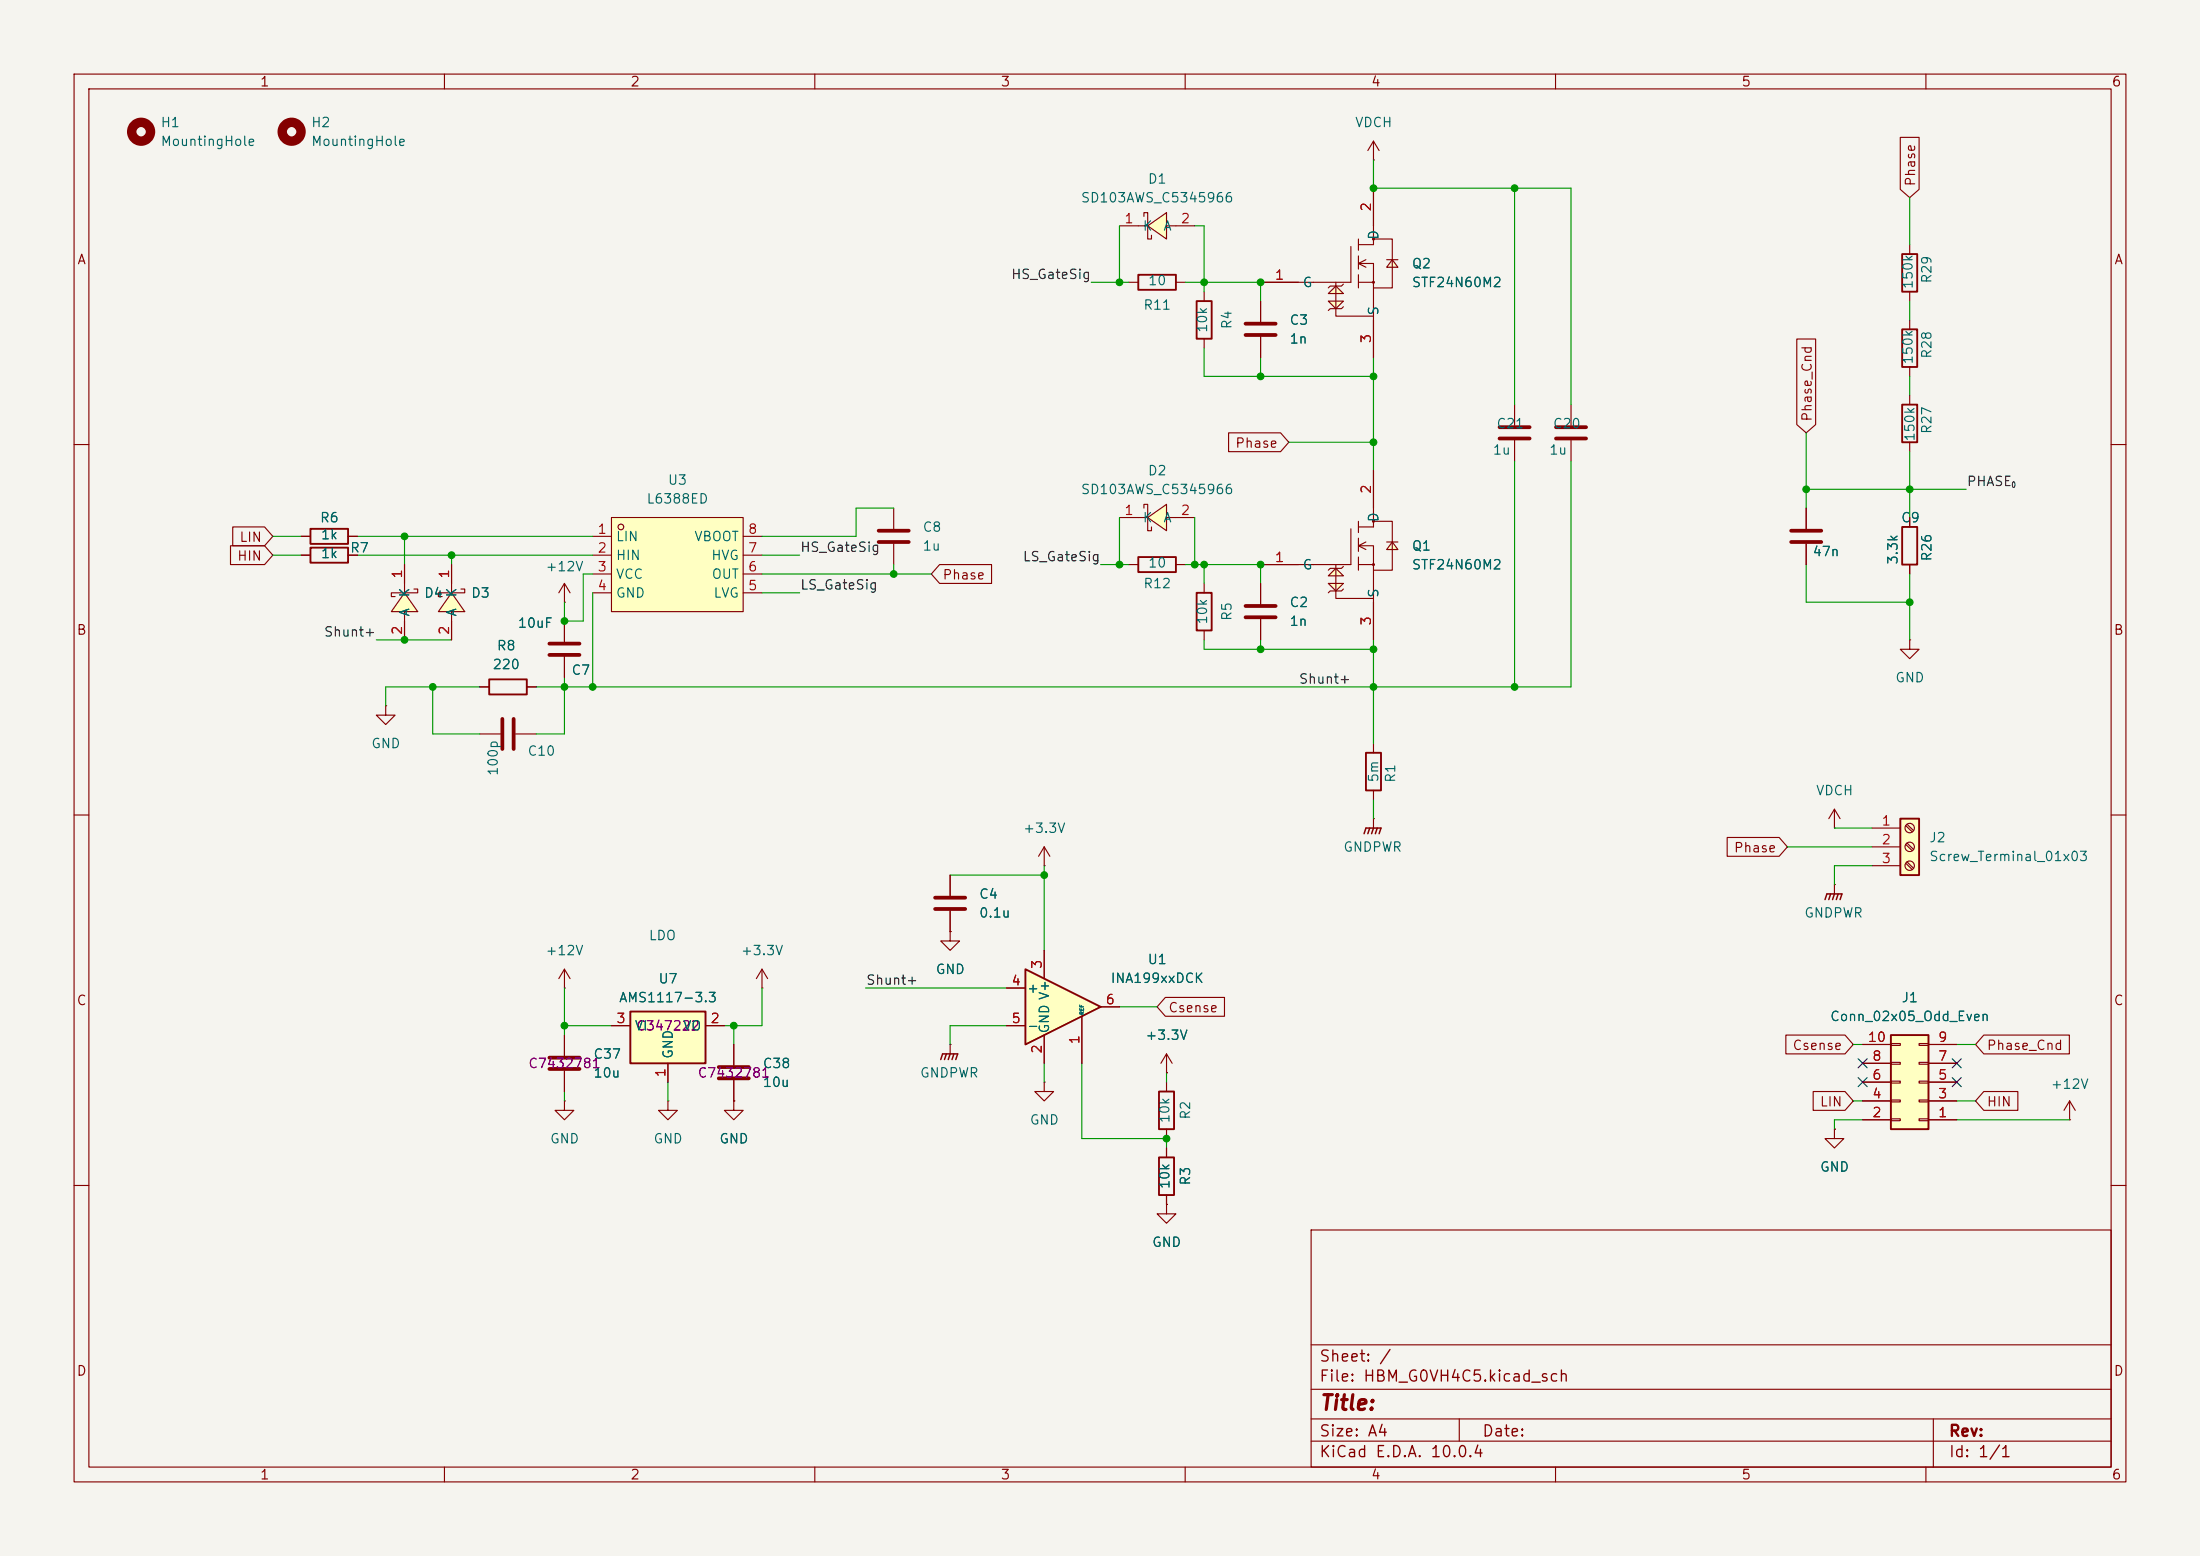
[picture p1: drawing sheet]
<svg xmlns="http://www.w3.org/2000/svg" width="297mm" height="210mm" viewBox="0 0 297 210" stroke-linecap="round" stroke-linejoin="round" font-family="sans-serif">
<path d="M0 0h297v210h-297z" fill="#f5f4ef" stroke="#f5f4ef" stroke-width=".14"/>
<g fill="none" stroke="#840000" stroke-width=".15">
<path d="M10 10h277v190h-277zM12 12h273v186h-273zM60 10v2M110 10v2M160 10v2M210 10v2M260 10v2M10 60h2M120.6 68.6v2.8M120.6 73.4v2.8M152.4 76.2h1.3M158.7 76.2h1.3"/>
<path d="M285 60h2M64.8 99.1h2.8M64.8 92.7h1.2M69.6 99.1h2.8M71.1 92.7h1.3M10 110h2M247.6 119.4h.1M247.6 119.4v1.3M285 110h2M128.3 125.7v1.3h1.2l-1.2 1.3-1.3-1.3h1.3M128.3 125.7h.1M99.1 141v2.8"/>
<path d="M99.1 145.8v2.8M141 146.1v1.2h1.2l-1.2 1.3-1.3-1.3h1.3M141 146.1h.1M10 160h2M177 166h108v32h-108zM285 160h2M60 198v2M110 198v2M160 198v2M177 194.5h108M177 191.5h108M177 187.5h108"/>
<path d="M177 181.5h108M197 191.5v3M210 198v2M260 198v2M261 191.5v6.5"/>
</g>
<path d="M118.6 71.6h4.1M118.6 73.2h4.1M67.8 97v4.1M69.3 97v4.1M97 144h4.1M97 145.5h4.1" fill="none" stroke="#840000" stroke-width=".51"/>
<path d="M153.7 75.2h5v2h-5zM66 91.7h5.1v2h-5.1z" fill="none" stroke="#840000" stroke-width=".25"/>
<path d="M246.4 121.4l.2-.7h2.1l-.3 .7M247.1 120.7l-.2 .7M247.6 120.7l-.2 .7M248.2 120.7l-.3 .7" fill="none" stroke="#840000" stroke-width=".2"/>
<path d="M85.1 136.5h10.1v7h-10.1z" fill="#ffffc2"/>
<path d="M256.8 54.6h2v5.1h-2zM161.5 80h2.1v5.1h-2.1zM184.4 101.6h2v5.1h-2zM85.1 136.5h10.1v7h-10.1zM156.5 147.3h2v5.1h-2z" fill="none" stroke="#840000" stroke-width=".25"/>
<g fill="none" stroke="#840000" stroke-width=".15">
<path d="M204.5 54.6v2.8M204.5 59.4v2.8M257.8 53.3v1.3M257.8 59.7v1.3M162.6 78.7v1.3M162.6 85.1v1.3M128.3 118.1v2.8M141 116.8h.1M141 114.3l-.8 1.3M141 114.3l.7 1.3M141 114.3v2.5M185.4 110.5h.1"/>
<path d="M185.4 100.3v1.3M185.4 106.7v1.3M185.4 110.5v1.3M82.5 138.4h2.6M95.2 138.4h2.6M128.3 122.9v2.8M90.2 148.6v1.3h1.2l-1.2 1.2-1.3-1.2h1.3M90.2 148.6h.1M90.2 143.5v2.6M157.5 144.8h.1M157.5 142.2v2.6M157.5 146.1v1.2"/>
<path d="M157.5 152.4v1.3M157.5 142.2l-.8 1.3M157.5 142.2l.7 1.3"/>
</g>
<path d="M202.4 57.7h4.1M202.4 59.2h4.1M126.2 121.2h4.1M126.2 122.7h4.1" fill="none" stroke="#840000" stroke-width=".51"/>
<path d="M184.1 112.5l.3-.7h2l-.2 .7M184.9 111.8l-.2 .7M185.4 111.8l-.2 .7M185.9 111.8l-.2 .7" fill="none" stroke="#840000" stroke-width=".2"/>
<path d="M138.4 130.8l10.2 5.1-10.2 5.1z" fill="#ffffc2"/>
<path d="M256.8 71.1h2v5.1h-2zM138.4 130.8l10.2 5.1-10.2 5.1z" fill="none" stroke="#840000" stroke-width=".25"/>
<g fill="none" stroke="#840000" stroke-width=".15">
<path d="M170.2 78.7v2.8M243.8 68.6v2.8M243.8 73.4v2.8M257.8 69.9v1.2M257.8 76.2v1.3M76.2 83.8v2.8M76.2 88.6v2.8M170.2 83.6v2.8M257.8 86.4v1.2h1.3l-1.3 1.3-1.3-1.3h1.3M257.8 86.4h.1M247.6 111.8h.1M247.6 109.2l-.7 1.3"/>
<path d="M247.6 109.2l.8 1.3M247.6 109.2v2.6M76.2 133.4h.1M76.2 130.8v2.6M76.2 139.7v2.8M76.2 130.8l-.8 1.3M76.2 130.8l.8 1.3M135.9 133.4h2.5M135.9 138.4h2.5M141 128.3v3.8M141 139.7v3.8M146 137.2v6.3"/>
<path d="M148.6 135.9h2.5M76.2 148.6v1.3h1.3l-1.3 1.2-1.3-1.2h1.3M76.2 148.6h.1M76.2 144.5v2.8M247.6 152.4v1.3h-1.2l1.2 1.2 1.3-1.2h-1.3M247.6 152.4h.1M157.5 162.6v1.2h1.2l-1.2 1.3-1.3-1.3h1.3M157.5 162.6h.1"/>
</g>
<path d="M241.8 71.6h4.1M241.8 73.2h4.1M74.2 86.9h4M74.2 88.4h4M168.1 81.8h4.1M168.1 83.3h4.1M74.2 142.7h4M74.2 144.3h4" fill="none" stroke="#840000" stroke-width=".51"/>
<g fill="#ffffc2">
<path d="M179.3 77.7l1-1 1.1 1z"/>
<path d="M179.3 78.7h2.1l-1.1 1.1z"/>
<path d="M188 73.2l.7 1h-1.5z"/>
</g>
<g fill="none" stroke="#840000" stroke-width=".15">
<path d="M76.2 78.7l.8 1.3M76.2 78.7l-.8 1.3M76.2 78.7v2.6M179.3 77.7l1-1 1.1 1zM179.3 78.7h2.1l-1.1 1.1zM180.3 76.2v4.6h5.1M181.4 76.5l-.3 .2h-1.5l-.3 .3M181.4 79.5l-.3 .3h-1.5l-.3 .2M182.4 71.4v4.8h-12.2M183.4 76.2h2M183.4 70.4v1.5M183.4 72.6v1.8"/>
<path d="M183.4 75.2v1.8M183.4 73.7l1 .5M184.4 73.2l-1 .5h2v12.7M185.4 70.4h2.6v6.6h-2.6M185.4 63.5v7.6h-2M187.2 73.2h1.5M188 73.2l.7 1h-1.5zM76.2 81.3h.1"/>
<circle cx="185.4" cy="70.4" r=".13"/>
<circle cx="185.4" cy="76.2" r=".13"/>
</g>
<path d="M82.5 69.9h17.8v12.7h-17.8z" fill="#ffffc2"/>
<g fill="none" stroke="#840000" stroke-width=".15">
<path d="M80 72.4h2.5M80 74.9h2.5M80 77.5h2.5M82.5 69.9h17.8v12.7h-17.8zM100.3 72.4h2.6M100.3 74.9h2.6M100.3 77.5h2.6M80 80h2.5M100.3 80h2.6"/>
<circle cx="83.8" cy="71.1" r=".38"/>
</g>
<path d="M154.9 69.9l2.6-1.8v3.5z" fill="#ffffc2"/>
<path d="M151.1 69.9h3.8M154.4 68.6v-.5h.5v3.5h.6v-.5M154.9 69.9l2.6-1.8v3.5zM157.5 69.9h3.8" fill="none" stroke="#840000" stroke-width=".15"/>
<path d="M255.3 139.7h5v12.7h-5z" fill="#ffffc2"/>
<path d="M256.8 34.3h2v5.1h-2zM256.8 44.5h2v5h-2zM255.3 139.7h5v12.7h-5zM156.5 156.2h2v5.1h-2z" fill="none" stroke="#840000" stroke-width=".25"/>
<g fill="none" stroke="#840000" stroke-width=".15">
<path d="M257.8 33v1.3M257.8 39.4v1.2M212.1 54.6v2.8M212.1 59.4v2.8M257.8 43.2v1.3M257.8 49.5v1.3M157.5 154.9v1.3M251.5 151.1h3.8M251.5 148.6h3.8M251.5 146.1h3.8M251.5 143.5h3.8M251.5 141h3.8"/>
<path d="M255.3 151h1.2v.3h-1.2zM255.3 148.5h1.2v.2h-1.2zM255.3 145.9h1.2v.3h-1.2zM255.3 143.4h1.2v.2h-1.2zM255.3 140.8h1.2v.3h-1.2zM259.1 151h1.2v.3h-1.2zM259.1 148.5h1.2v.2h-1.2zM259.1 145.9h1.2v.3h-1.2zM259.1 143.4h1.2v.2h-1.2zM259.1 140.8h1.2v.3h-1.2zM260.3 151.1h3.9M260.3 148.6h3.9"/>
<path d="M260.3 146.1h3.9M260.3 143.5h3.9M260.3 141h3.9M279.4 151.1h.1M279.4 148.6l.8 1.3M279.4 148.6l-.8 1.3M279.4 148.6v2.5M157.5 161.3v1.3"/>
</g>
<path d="M210.1 57.7h4M210.1 59.2h4" fill="none" stroke="#840000" stroke-width=".51"/>
<path d="M256.5 110.5h2.6v7.6h-2.6z" fill="#ffffc2"/>
<path d="M256.5 110.5h2.6v7.6h-2.6z" fill="none" stroke="#840000" stroke-width=".25"/>
<g fill="none" stroke="#840000" stroke-width=".15">
<path d="M252.7 111.8h3.8M252.7 114.3h3.8M252.7 116.8h3.8M257.3 111.4l.8 .9M257.3 114l.8 .8M257.3 116.5l.8 .8M257.5 111.3l.8 .8M257.5 113.8l.8 .8M257.5 116.3l.8 .9"/>
<circle cx="257.8" cy="114.3" r=".63"/>
<circle cx="257.8" cy="111.8" r=".63"/>
<circle cx="257.8" cy="116.8" r=".63"/>
</g>
<g fill="#ffffc2">
<path d="M179.3 39.6l1-1 1.1 1z"/>
<path d="M179.3 40.6h2.1l-1.1 1.1z"/>
<path d="M188 35.1l.7 1h-1.5z"/>
</g>
<g fill="none" stroke="#840000" stroke-width=".15">
<path d="M185.4 19.1v2.5M185.4 19.1l-.7 1.2M185.4 19.1l.8 1.2M152.4 38.1h1.3M158.7 38.1h1.3M162.6 39.4v1.2M179.3 39.6l1-1 1.1 1zM180.3 38.1v4.6h5.1M181.4 38.4l-.3 .2h-1.5l-.3 .3M182.4 33.3v4.8h-12.2M183.4 38.1h2M183.4 32.3v1.5"/>
<path d="M183.4 34.5v1.8M183.4 37.1v1.8M183.4 35.6l1 .5M184.4 35.1l-1 .5h2v12.7M185.4 32.3h2.6v6.6h-2.6M185.4 21.6h.1M185.4 25.4v7.6h-2M187.2 35.1h1.5M188 35.1l.7 1h-1.5zM162.6 45.7v1.3M170.2 40.6v2.8M170.2 45.5v2.8"/>
<path d="M179.3 40.6h2.1l-1.1 1.1zM181.4 41.4l-.3 .3h-1.5l-.3 .2"/>
<circle cx="185.4" cy="32.3" r=".13"/>
<circle cx="185.4" cy="38.1" r=".13"/>
</g>
<path d="M168.1 43.7h4.1M168.1 45.2h4.1" fill="none" stroke="#840000" stroke-width=".51"/>
<path d="M153.7 37.1h5v2h-5zM161.5 40.6h2.1v5.1h-2.1z" fill="none" stroke="#840000" stroke-width=".25"/>
<path d="M154.9 30.5l2.6-1.8v3.6z" fill="#ffffc2"/>
<path d="M151.1 30.5h3.8M154.4 29.2v-.5h.5v3.6h.6v-.5M154.9 30.5l2.6-1.8v3.6zM157.5 30.5h3.8M52.1 95.3v1.2h1.2l-1.2 1.3-1.3-1.3h1.3M52.1 95.3h.1" fill="none" stroke="#840000" stroke-width=".15"/>
<path d="M54.6 80l1.8 2.6h-3.6z" fill="#ffffc2"/>
<path d="M54.6 76.2v3.8M55.9 79.5h.5v.5h-3.6v.5h.5M54.6 80l1.8 2.6h-3.6zM54.6 82.6v3.8" fill="none" stroke="#840000" stroke-width=".15"/>
<path d="M61 80l1.7 2.6h-3.5z" fill="#ffffc2"/>
<g fill="none" stroke="#840000" stroke-width=".15">
<path d="M256.5 18.5h2.6v7.1l-1.3 1.1-1.3-1.1zM170.2 38.1h5.1M185.4 25.4v5.1M165.9 58.4h7l1.1 1.3-1.1 1.3h-7zM170.2 40.6v2.8M170.2 45.5v2.8M185.4 43.2v5.1M242.6 45.8h2.5v11.5l-1.3 1.1-1.2-1.1zM31.1 73.7h4.6l1.1 1.2-1.1 1.3h-4.6zM31.4 71.1h4.3l1.1 1.3-1.1 1.3h-4.3zM40.6 72.4h1.3M40.6 74.9h1.3"/>
<path d="M47 72.4h1.3M47 74.9h1.3M54.6 76.2v2.5M61 76.2v3.8M62.2 79.5h.5v.5h-3.5v.5h.5M126.8 76.2h7.1v2.5h-7.1l-1.1-1.2zM170.2 76.2h5.1M170.2 78.7v2.8M185.4 63.5v5.1M243.8 68.6v2.8M243.8 73.4v2.8M257.8 69.9v1.2"/>
<path d="M257.8 76.2v1.3M54.6 83.8v2.6M61 80l1.7 2.6h-3.5zM61 82.6v3.8M64.8 92.7h1.2M71.1 92.7h1.3M76.2 83.8v2.8M76.2 88.6v2.8M170.2 83.6v2.8M185.4 81.3v5.1M128.3 118.1v2.8M233.2 113h7l1.1 1.3-1.1 1.3h-7z"/>
<path d="M76.2 139.7v2.8M82.5 138.4h2.6M95.2 138.4h2.6M102.9 133.4h.1M102.9 130.8l-.8 1.3M102.9 130.8l.7 1.3M102.9 130.8v2.6M128.3 125.7h.1M128.3 122.9v2.8M135.9 138.4h2.5M135.9 133.4h2.5M141 128.3v3.8"/>
<path d="M141 139.7v3.8M146 137.2v6.3M148.6 135.9h2.5M157.3 134.6h8v2.6h-8l-1.1-1.3zM241.1 139.7h8l1.1 1.3-1.1 1.2h-8zM267.8 139.7h11.6v2.5h-11.6l-1.1-1.2zM76.2 144.5v2.8M90.2 143.5v2.6M99.1 148.6v1.3h1.2l-1.2 1.2-1.3-1.2h1.3M99.1 148.6h.1M99.1 141v2.8M99.1 145.8v2.8"/>
<path d="M128.3 141h.1M128.3 141v1.2M157.5 144.8h.1M157.5 154.9v1.3M244.8 147.3h4.3l1.1 1.3-1.1 1.3h-4.3zM247.6 152.4h.1M251.5 151.1h3.8M251.5 148.6h3.8M251.5 146.1h3.8M251.5 143.5h3.8M251.5 141h3.8M260.3 151.1h3.9"/>
<path d="M260.3 148.6h3.9M260.3 146.1h3.9M260.3 143.5h3.9M260.3 141h3.9M267.8 147.3h4.6v2.6h-4.6l-1.1-1.3zM157.5 162.6h.1M157.5 161.3v1.3"/>
</g>
<path d="M41.9 71.4h5.1v2h-5.1zM41.9 73.9h5.1v2h-5.1z" fill="none" stroke="#840000" stroke-width=".25"/>
<g fill="none" stroke="#840000" stroke-width="1.3">
<circle cx="19" cy="17.8" r="1.27"/>
<circle cx="39.4" cy="17.8" r="1.27"/>
</g>
<path d="M127 143l.3-.8h2l-.3 .8M127.8 142.2l-.3 .8M128.3 142.2l-.3 .8M128.8 142.2l-.3 .8" fill="none" stroke="#840000" stroke-width=".2"/>
<g fill="none" stroke="#009600" stroke-width=".15">
<path d="M147.3 38.1h5.1M151.1 30.5v7.6M160 38.1h10.2v2.5M161.3 30.5h1.3v8.9M185.4 21.6v3.8h26.7v29.2M204.5 25.4v29.2M257.8 26.7v6.3M162.6 47v3.8h22.8M170.2 48.3v2.5M174 59.7h11.4M185.4 48.3v15.2M243.8 58.4v10.2"/>
<path d="M257.8 40.6v2.6M257.8 50.8v2.5M36.8 74.9h3.8M36.8 72.4h3.8M48.3 74.9h31.7M48.3 72.4h31.7M54.6 72.4v3.8M61 74.9v1.3M80 77.5h-1.3v6.3h-2.5v-2.5M102.9 77.5h22.8M102.9 74.9h5M120.6 68.6h-5v3.8h-12.7"/>
<path d="M120.6 76.2v1.3M148.6 76.2h3.8M151.1 69.9v6.3M160 76.2h10.2v2.5M161.3 69.9v6.3M162.6 76.2v2.5M204.5 62.2v30.5M212.1 62.2v30.5h-139.7M243.8 76.2v5.1h14M243.8 66h21.6M257.8 61v8.9M257.8 77.5v8.9"/>
<path d="M50.8 86.4h10.2M58.4 92.7v6.4h6.4M64.8 92.7h-12.7v2.6M76.2 91.4v7.7h-3.8M80 80v12.7M102.9 80h5M162.6 86.4v1.2h22.8M170.2 86.4v1.2M185.4 86.4v13.9M128.3 118.1h12.7M141 116.8v11.5M185.4 108v2.5"/>
<path d="M241.3 114.3h11.4M247.6 111.8h5.1M252.7 116.8h-5.1v2.6M76.2 133.4v6.3M76.2 138.4h6.3M99.1 138.4v2.6M102.9 133.4v5h-5.1M116.8 133.4h19.1M135.9 138.4h-7.6v2.6M151.1 135.9h5.1M76.2 147.3v1.3M90.2 146.1v2.5"/>
<path d="M141 143.5v2.6M146 143.5v10.2h11.5v1.2M157.5 144.8v1.3M250.2 141h1.3M250.2 148.6h1.3M251.5 151.1h-3.9v1.3M264.2 141h2.5M264.2 151.1h15.2M264.2 148.6h2.5"/>
</g>
<path d="M250.9 145.4l1.2 1.3M250.9 142.9l1.2 1.2M252.1 145.4l-1.2 1.3M252.1 142.9l-1.2 1.2M263.6 142.9l1.2 1.2M263.6 145.4l1.2 1.3M264.8 142.9l-1.2 1.2M264.8 145.4l-1.2 1.3" fill="none" stroke="#000084" stroke-width=".15"/>
<g fill="#009600" stroke="#009600" stroke-width=".14">
<circle cx="162.6" cy="76.2" r=".46"/>
<circle cx="161.3" cy="76.2" r=".46"/>
<circle cx="170.2" cy="76.2" r=".46"/>
<circle cx="151.1" cy="76.2" r=".46"/>
<circle cx="141" cy="118.1" r=".46"/>
<circle cx="170.2" cy="87.6" r=".46"/>
<circle cx="257.8" cy="81.3" r=".46"/>
<circle cx="243.8" cy="66" r=".46"/>
<circle cx="257.8" cy="66" r=".46"/>
<circle cx="120.6" cy="77.5" r=".46"/>
<circle cx="80" cy="92.7" r=".46"/>
<circle cx="76.2" cy="83.8" r=".46"/>
<circle cx="76.2" cy="92.7" r=".46"/>
<circle cx="204.5" cy="92.7" r=".46"/>
<circle cx="185.4" cy="87.6" r=".46"/>
<circle cx="185.4" cy="92.7" r=".46"/>
<circle cx="185.4" cy="50.8" r=".46"/>
<circle cx="204.5" cy="25.4" r=".46"/>
<circle cx="185.4" cy="59.7" r=".46"/>
<circle cx="170.2" cy="50.8" r=".46"/>
<circle cx="162.6" cy="38.1" r=".46"/>
<circle cx="185.4" cy="25.4" r=".46"/>
<circle cx="170.2" cy="38.1" r=".46"/>
<circle cx="151.1" cy="38.1" r=".46"/>
<circle cx="58.4" cy="92.7" r=".46"/>
<circle cx="54.6" cy="86.4" r=".46"/>
<circle cx="54.6" cy="72.4" r=".46"/>
<circle cx="61" cy="74.9" r=".46"/>
<circle cx="99.1" cy="138.4" r=".46"/>
<circle cx="76.2" cy="138.4" r=".46"/>
<circle cx="157.5" cy="153.7" r=".46"/>
</g>
<text font-size="2" fill="#840000" x="178" y="190.8">Title:</text>
<g font-size="1.5" fill="#840000">
<text x="178" y="184.2">Sheet: /</text>
<text x="178" y="186.9">File: HBM_G0VH4C5.kicad_sch</text>
<text x="178" y="197.1">KiCad E.D.A. 10.0.4</text>
<text x="178" y="194.3">Size: A4</text>
<text x="200" y="194.3">Date:</text>
<text x="263" y="194.3">Rev:</text>
<text x="263" y="197.1">Id: 1/1</text>
</g>
<g font-size="1.3" fill="#840000">
<text x="35" y="12">1</text>
<text x="85" y="12">2</text>
<text x="135" y="12">3</text>
<text x="185" y="12">4</text>
<text x="235" y="12">5</text>
<text x="285" y="12">6</text>
<text x="258.9" y="25.2" transform="rotate(-90 258.9 25.2)">Phase</text>
<text x="10.3" y="36">A</text>
<text x="285.3" y="36">A</text>
<text x="244.9" y="57" transform="rotate(-90 244.9 57)">Phase_Cnd</text>
<text x="166.7" y="60.8">Phase</text>
<text x="31.9" y="76">HIN</text>
<text x="32.2" y="73.5">LIN</text>
<text x="127.2" y="78.5">Phase</text>
<text x="10.3" y="86">B</text>
<text x="285.3" y="86">B</text>
<text x="234" y="115.4">Phase</text>
<text x="10.3" y="136">C</text>
<text x="157.6" y="137">Csense</text>
<text x="285.3" y="136">C</text>
<text x="241.9" y="142">Csense</text>
<text x="268.1" y="142">Phase_Cnd</text>
<text x="245.6" y="149.7">LIN</text>
<text x="268.1" y="149.7">HIN</text>
<text x="10.3" y="186">D</text>
<text x="285.3" y="186">D</text>
<text x="35" y="200">1</text>
<text x="85" y="200">2</text>
<text x="135" y="200">3</text>
<text x="185" y="200">4</text>
<text x="235" y="200">5</text>
<text x="285" y="200">6</text>
</g>
<g font-size="1.3" fill="#006464">
<text x="21.6" y="17.5">H1</text>
<text x="41.9" y="17.5">H2</text>
<text x="182.8" y="17.5">VDCH</text>
<text x="21.6" y="20">MountingHole</text>
<text x="41.9" y="20">MountingHole</text>
<text x="145.8" y="27.6">SD103AWS_C5345966</text>
<text x="154.9" y="25.1">D1</text>
<text x="154.2" y="31.5">K</text>
<text x="157" y="31.5">A</text>
<text x="186.4" y="32.5" transform="rotate(-90 186.4 32.5)">D</text>
<text x="154.9" y="38.8">10</text>
<text x="175.8" y="39.1">G</text>
<text x="190.5" y="39.1">STF24N60M2</text>
<text x="190.5" y="36.5">Q2</text>
<text x="258.5" y="39.1" transform="rotate(-90 258.5 39.1)">150k</text>
<text x="261.1" y="38.3" transform="rotate(-90 261.1 38.3)">R29</text>
<text x="154.3" y="42.1">R11</text>
<text x="163.3" y="45" transform="rotate(-90 163.3 45)">10k</text>
<text x="166.6" y="44.5" transform="rotate(-90 166.6 44.5)">R4</text>
<text x="174" y="44.2">C3</text>
<text x="174" y="46.7">1n</text>
<text x="186.4" y="42.7" transform="rotate(-90 186.4 42.7)">S</text>
<text x="258.5" y="49.3" transform="rotate(-90 258.5 49.3)">150k</text>
<text x="261.1" y="48.5" transform="rotate(-90 261.1 48.5)">R28</text>
<text x="201.9" y="58.1">C21</text>
<text x="209.6" y="58.1">C20</text>
<text x="258.8" y="59.7" transform="rotate(-90 258.8 59.7)">150k</text>
<text x="261.1" y="58.7" transform="rotate(-90 261.1 58.7)">R27</text>
<text x="90.1" y="65.7">U3</text>
<text x="154.9" y="64.5">D2</text>
<text x="201.4" y="61.7">1u</text>
<text x="209.1" y="61.7">1u</text>
<text x="43.1" y="70.8">R6</text>
<text x="87.2" y="68.3">L6388ED</text>
<text x="145.8" y="67">SD103AWS_C5345966</text>
<text x="154.2" y="70.8">K</text>
<text x="157" y="70.8">A</text>
<text x="186.4" y="70.6" transform="rotate(-90 186.4 70.6)">D</text>
<text x="256.5" y="70.8">C9</text>
<text x="43.2" y="73.1">1k</text>
<text x="43.2" y="75.6">1k</text>
<text x="47.2" y="74.9">R7</text>
<text x="73.6" y="77.4">+12V</text>
<text x="83.1" y="73.4">LIN</text>
<text x="83.1" y="75.9">HIN</text>
<text x="93.6" y="73.4">VBOOT</text>
<text x="95.9" y="75.9">HVG</text>
<text x="124.5" y="72.1">C8</text>
<text x="124.5" y="74.6">1u</text>
<text x="154.9" y="76.9">10</text>
<text x="175.8" y="77.2">G</text>
<text x="190.5" y="77.2">STF24N60M2</text>
<text x="190.5" y="74.6">Q1</text>
<text x="244.6" y="75.4">47n</text>
<text x="256.5" y="76.3" transform="rotate(-90 256.5 76.3)">3.3k</text>
<text x="261.1" y="75.9" transform="rotate(-90 261.1 75.9)">R26</text>
<text x="55.6" y="83.3" transform="rotate(-90 55.6 83.3)">A</text>
<text x="55.6" y="80.7" transform="rotate(-90 55.6 80.7)">K</text>
<text x="57.2" y="81">D4</text>
<text x="61.9" y="83.3" transform="rotate(-90 61.9 83.3)">A</text>
<text x="61.9" y="80.7" transform="rotate(-90 61.9 80.7)">K</text>
<text x="63.5" y="81">D3</text>
<text x="83.1" y="78.4">VCC</text>
<text x="83.1" y="81">GND</text>
<text x="96" y="78.4">OUT</text>
<text x="96.2" y="81">LVG</text>
<text x="154.3" y="79.7">R12</text>
<text x="166.6" y="83.9" transform="rotate(-90 166.6 83.9)">R5</text>
<text x="174" y="82.3">C2</text>
<text x="186.4" y="80.8" transform="rotate(-90 186.4 80.8)">S</text>
<text x="67" y="88.1">R8</text>
<text x="69.8" y="85">10uF</text>
<text x="163.3" y="84.4" transform="rotate(-90 163.3 84.4)">10k</text>
<text x="174" y="84.8">1n</text>
<text x="66.4" y="90.6">220</text>
<text x="77.1" y="91.4">C7</text>
<text x="255.8" y="92.4">GND</text>
<text x="50" y="101.3">GND</text>
<text x="67.5" y="104.8" transform="rotate(-90 67.5 104.8)">100p</text>
<text x="71.1" y="102.3">C10</text>
<text x="186.4" y="105.7" transform="rotate(-90 186.4 105.7)">5m</text>
<text x="188.7" y="105.7" transform="rotate(-90 188.7 105.7)">R1</text>
<text x="245.1" y="107.7">VDCH</text>
<text x="138" y="112.7">+3.3V</text>
<text x="181.3" y="115.3">GNDPWR</text>
<text x="260.4" y="114">J2</text>
<text x="260.4" y="116.5">Screw_Terminal_01x03</text>
<text x="132.1" y="121.6">C4</text>
<text x="132.1" y="124.2">0.1u</text>
<text x="243.5" y="124.2">GNDPWR</text>
<text x="73.6" y="129.2">+12V</text>
<text x="99.9" y="129.2">+3.3V</text>
<text x="126.2" y="131.8">GND</text>
<text x="154.8" y="130.4">U1</text>
<text x="83.5" y="135.6">AMS1117-3.3</text>
<text x="88.8" y="133.1">U7</text>
<text x="138.6" y="134.3">+</text>
<text x="149.8" y="133">INA199xxDCK</text>
<text x="256.6" y="135.6">J1</text>
<text x="80" y="143.2">C37</text>
<text x="85.6" y="139.4">VI</text>
<text x="91.1" y="143" transform="rotate(-90 91.1 143)">GND</text>
<text x="92.1" y="139.4">VO</text>
<text x="138.6" y="139.4">-</text>
<text x="141.9" y="139.6" transform="rotate(-90 141.9 139.6)">GND V+</text>
<text x="154.5" y="140.7">+3.3V</text>
<text x="247" y="138.1">Conn_02x05_Odd_Even</text>
<text x="80" y="145.8">10u</text>
<text x="102.9" y="144.5">C38</text>
<text x="102.9" y="147">10u</text>
<text x="124.1" y="145.8">GNDPWR</text>
<text x="276.8" y="147.3">+12V</text>
<text x="74.2" y="154.6">GND</text>
<text x="88.1" y="154.6">GND</text>
<text x="97" y="154.6">GND</text>
<text x="138.9" y="152.1">GND</text>
<text x="158.2" y="151.7" transform="rotate(-90 158.2 151.7)">10k</text>
<text x="161" y="151.2" transform="rotate(-90 161 151.2)">R2</text>
<text x="158.2" y="160.6" transform="rotate(-90 158.2 160.6)">10k</text>
<text x="161" y="160.1" transform="rotate(-90 161 160.1)">R3</text>
<text x="245.6" y="158.5">GND</text>
<text x="155.4" y="168.6">GND</text>
</g>
<g font-size="1.3" fill="#a90000">
<text x="185.4" y="28.6" transform="rotate(-90 185.4 28.6)">2</text>
<text x="151.7" y="30.5">1</text>
<text x="159.3" y="30.5">2</text>
<text x="172" y="38.1">1</text>
<text x="185.4" y="46.4" transform="rotate(-90 185.4 46.4)">3</text>
<text x="151.7" y="69.8">1</text>
<text x="159.3" y="69.8">2</text>
<text x="185.4" y="66.7" transform="rotate(-90 185.4 66.7)">2</text>
<text x="80.6" y="72.4">1</text>
<text x="80.6" y="74.9">2</text>
<text x="80.6" y="77.4">3</text>
<text x="100.9" y="77.4">6</text>
<text x="100.9" y="74.9">7</text>
<text x="100.9" y="72.4">8</text>
<text x="172" y="76.2">1</text>
<text x="54.6" y="78.2" transform="rotate(-90 54.6 78.2)">1</text>
<text x="60.9" y="78.2" transform="rotate(-90 60.9 78.2)">1</text>
<text x="80.6" y="80">4</text>
<text x="100.9" y="80">5</text>
<text x="54.6" y="85.8" transform="rotate(-90 54.6 85.8)">2</text>
<text x="60.9" y="85.8" transform="rotate(-90 60.9 85.8)">2</text>
<text x="185.4" y="84.5" transform="rotate(-90 185.4 84.5)">3</text>
<text x="253.9" y="111.7">1</text>
<text x="253.9" y="114.3">2</text>
<text x="253.9" y="116.8">3</text>
<text x="140.9" y="130.9" transform="rotate(-90 140.9 130.9)">3</text>
<text x="136.5" y="133.3">4</text>
<text x="149.2" y="135.9">6</text>
<text x="83.1" y="138.4">3</text>
<text x="95.8" y="138.4">2</text>
<text x="136.5" y="138.4">5</text>
<text x="140.9" y="142.3" transform="rotate(-90 140.9 142.3)">2</text>
<text x="146" y="141" transform="rotate(-90 146 141)">1</text>
<text x="252.1" y="140.9">10</text>
<text x="252.7" y="143.5">8</text>
<text x="261.5" y="143.5">7</text>
<text x="261.5" y="140.9">9</text>
<text x="90.1" y="145.5" transform="rotate(-90 90.1 145.5)">1</text>
<text x="252.7" y="148.6">4</text>
<text x="252.7" y="146">6</text>
<text x="261.5" y="148.6">3</text>
<text x="261.5" y="146">5</text>
<text x="252.7" y="151.1">2</text>
<text x="261.5" y="151.1">1</text>
</g>
<g font-size="1.3" fill="#0f0f0f">
<text x="136.4" y="38">HS_GateSig</text>
<text x="265.4" y="65.9">PHASE</text>
<text x="107.9" y="74.8">HS_GateSig</text>
<text x="138" y="76.1">LS_GateSig</text>
<text x="107.9" y="79.9">LS_GateSig</text>
<text x="43.6" y="86.2">Shunt+</text>
<text x="175.3" y="92.6">Shunt+</text>
<text x="116.8" y="133.2">Shunt+</text>
</g>
<text font-size="1.3" fill="#0000c2" x="87.5" y="127.2">LDO</text>
<g font-size="1.3" fill="#840084">
<text x="85.8" y="139.4">C347222</text>
<text x="71.2" y="144.5">C7432781</text>
<text x="94.1" y="145.8">C7432781</text>
</g>
<text font-size=".8" fill="#0f0f0f" x="271.5" y="66">0</text>
<text font-size=".5" fill="#006464" x="146.4" y="137" transform="rotate(-90 146.4 137)">REF</text>
</svg>
